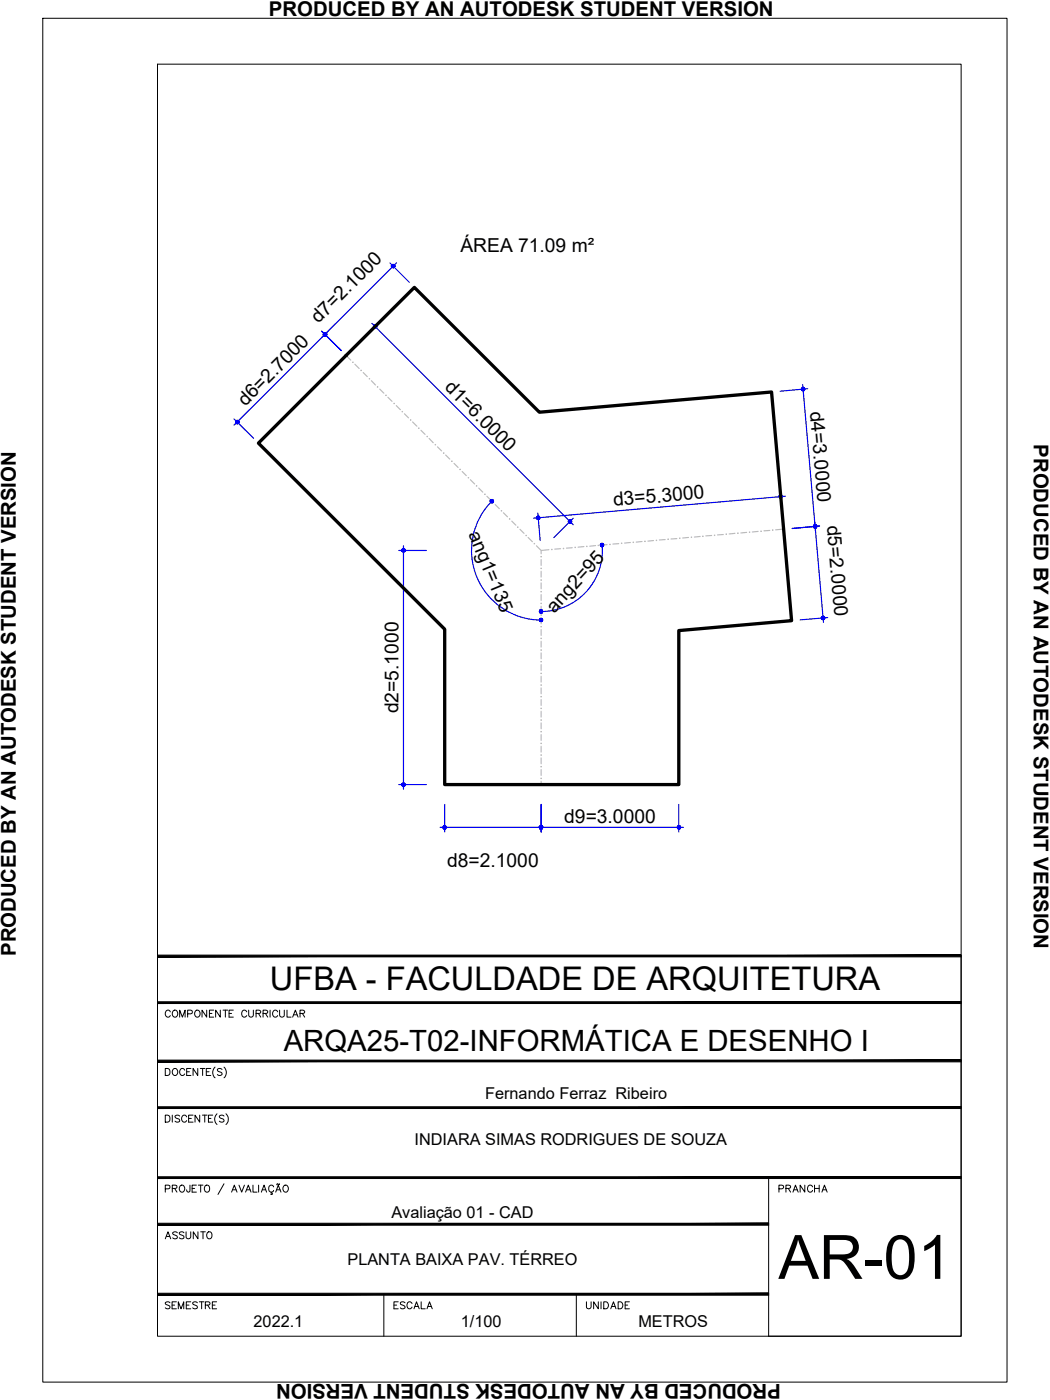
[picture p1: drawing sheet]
<svg xmlns="http://www.w3.org/2000/svg" width="229mm" height="305mm" viewBox="0 0 229 305" stroke-linecap="round" stroke-linejoin="round" font-family="sans-serif">
<!-- layer: ARQ_EIXO CINZA 04 -->
<g fill="none" stroke="#bababa" stroke-width=".25">
<path d="M75.4 77.4l1 1M77.3 79.3l.9 .9M79.1 81.1l.9 .9M80.9 82.9l.8 .9M82.7 84.7l.9 .9M84.5 86.5l.8 .9M86.3 88.3l.9 .9M88.1 90.1l.8 .9M89.8 91.9l1 .9M91.7 93.7l.8 .9M93.4 95.5l.9 .9M95.2 97.3l.9 .9"/>
<path d="M97 99.1l.9 .8M98.8 100.9l.9 .9M100.6 102.7l.9 .8M102.4 104.4l.9 1M104.2 106.3l.9 .8M106 108l.9 .9M107.8 109.9l.9 .8M109.6 111.6l.9 .9M111.4 113.5l.9 .8M113.2 115.2l.9 .9M115 117l.9 .9M116.8 118.8l1 1"/>
<path d="M119.5 119.7l-1.7 .1v.8M122 119.5h-1.2M124.6 119.3h-1.3M127.1 119l-1.2 .1M129.7 118.8l-1.3 .1M132.2 118.6l-1.3 .1M134.7 118.4h-1.3M137.2 118.1l-1.2 .1M139.8 117.9l-1.3 .1M142.3 117.7l-1.2 .1M144.8 117.5l-1.2 .1M147.4 117.3h-1.3"/>
<path d="M149.9 117l-1.3 .1M152.4 116.8l-1.2 .1M154.9 116.6l-1.2 .1M157.5 116.4l-1.3 .1M160 116.1l-1.3 .1M162.6 115.9l-1.3 .1M165.1 115.7l-1.3 .1M167.6 115.5l-1.3 .1M170.6 115.2l-1.7 .2M117.8 121.8v1.3M117.8 124.4v1.2M117.8 126.9v1.3"/>
<path d="M117.8 129.5v1.2M117.8 132v1.3M117.8 134.5v1.3M117.8 137.1v1.2M117.8 139.6v1.3M117.8 142.2v1.2M117.8 144.7v1.3M117.8 147.2v1.3M117.8 149.8v1.2M117.8 152.3v1.3M117.8 154.9v1.2M117.8 157.4v1.3"/>
<path d="M117.8 159.9v1.3M117.8 162.5v1.2M117.8 165v1.3M117.8 167.6v1.2M117.8 170.1v.7"/>
</g>
<g fill="#bababa" stroke="#bababa" stroke-width=".22">
<path d="M117.8 169.4l.1 .1z"/>
<path d="M117.8 166.9h.1z"/>
<path d="M117.8 164.3l.1 .1z"/>
<path d="M117.8 159.3h.1z"/>
<path d="M117.8 146.6h.1z"/>
<path d="M117.8 144l.1 .1z"/>
<path d="M117.8 141.5h.1z"/>
<path d="M117.8 138.9l.1 .1z"/>
<path d="M117.8 128.8h.1z"/>
<path d="M117.8 126.2l.1 .1z"/>
<path d="M117.8 123.7h.1z"/>
<path d="M117.8 121.2h.1z"/>
<path d="M120.1 119.6h.1z"/>
<path d="M135.3 118.3h.1z"/>
<path d="M140.4 117.8l.1 .1z"/>
<path d="M147.9 117.2h.2z"/>
<path d="M153 116.7l.1 .1z"/>
<path d="M155.5 116.5h.2z"/>
<path d="M158 116.3h.2z"/>
<path d="M163.1 115.9h.2z"/>
<path d="M116.2 118.4h.2z"/>
<path d="M109.1 111.2h.2z"/>
<path d="M107.3 109.4h.1z"/>
<path d="M105.5 107.6h.2z"/>
<path d="M103.7 105.7l.1 .1z"/>
<path d="M100.1 102.2h.1z"/>
<path d="M98.3 100.4h.2z"/>
<path d="M92.9 95h.2z"/>
<path d="M82.1 84.2h.2z"/>
<path d="M78.5 80.6h.2z"/>
<path d="M76.8 78.9h.1z"/>
<circle cx="117.8" cy="161.8" r=".07"/>
<circle cx="117.8" cy="156.7" r=".07"/>
<circle cx="117.8" cy="154.2" r=".07"/>
<circle cx="117.8" cy="151.7" r=".07"/>
<circle cx="117.8" cy="149.1" r=".07"/>
<circle cx="117.8" cy="136.4" r=".07"/>
<circle cx="117.8" cy="133.9" r=".07"/>
<circle cx="117.8" cy="131.3" r=".07"/>
<circle cx="122.7" cy="119.4" r=".07"/>
<circle cx="125.2" cy="119.2" r=".07"/>
<circle cx="127.8" cy="118.9" r=".07"/>
<circle cx="130.3" cy="118.7" r=".07"/>
<circle cx="132.8" cy="118.5" r=".07"/>
<circle cx="137.9" cy="118.1" r=".07"/>
<circle cx="142.9" cy="117.6" r=".07"/>
<circle cx="145.5" cy="117.4" r=".07"/>
<circle cx="150.5" cy="117" r=".07"/>
<circle cx="160.7" cy="116.1" r=".07"/>
<circle cx="165.7" cy="115.6" r=".07"/>
<circle cx="168.2" cy="115.4" r=".07"/>
<circle cx="114.6" cy="116.6" r=".07"/>
<circle cx="112.7" cy="114.8" r=".07"/>
<circle cx="111" cy="113" r=".07"/>
<circle cx="102" cy="104" r=".07"/>
<circle cx="96.6" cy="98.6" r=".07"/>
<circle cx="94.8" cy="96.8" r=".07"/>
<circle cx="91.2" cy="93.2" r=".07"/>
<circle cx="89.4" cy="91.4" r=".07"/>
<circle cx="87.6" cy="89.6" r=".07"/>
<circle cx="85.8" cy="87.8" r=".07"/>
<circle cx="84" cy="86.1" r=".07"/>
<circle cx="80.4" cy="82.5" r=".07"/>
</g>
<!-- layer: COTA AZUL -->
<g fill="none" stroke="#00f" stroke-width=".25">
<path d="M84.9 57.2l4.2 4.3M86.3 57.2l-35.4 35.4M70 72.1l4.3 4.2M81 70.4l43.8 43.9M82.4 70.4l-4.3 4.2M50.9 91.2l4.3 4.2M174.8 83.7l2.7 31.9M175.9 84.6l-6.1 .6M86.8 119.8h6M87.8 118.8v53M107.1 109.1a15.2 15.2 0 0 0-3.3 16.5 15.2 15.2 0 0 0 14 9.4M117.1 111.7l.5 6"/>
<path d="M124.8 112.8l-4.2 4.3M131.1 118.7a13.3 13.3 0 0 1-13.3 14.4M169.9 107.1l.5 6M171 108l-54.8 4.8M177.4 113.6l1.9 21.9M178.4 114.5l-5.9 .6M180.2 134.5l-6 .5M86.8 170.8h6M96.8 175.1v6M117.8 175.1v6M147.8 175.1v6M95.8 180.1h53"/>
</g>
<!-- layer: 0 -->
<g fill="#00f" stroke="#00f" stroke-width=".22">
<path d="M81.4 70.8l-.1 .2 .4 .1zM81.3 71l.4 .1-.4 .1zM81.3 71.2l.1 .2 .3-.3z"/>
<path d="M81.4 71.4l.2 .1 .1-.4zM81.7 71.1v.4h-.1zM81.7 71.1v.4l.2-.1z"/>
<path d="M81.7 71.1l.2 .3 .1-.2zM81.7 71.1l.3-.1v.2zM81.9 70.8l-.2 .3 .3-.1z"/>
<path d="M81.7 70.7v.4l.2-.3zM81.6 70.7h.1v.4zM81.4 70.8l.3 .3-.1-.4z"/>
<path d="M124.1 113.5l.3 .3 .1-.2zM124.1 113.5h.4v.1zM124.1 113.5h.4l-.1-.2z"/>
<path d="M124.2 113.2l-.1 .3 .3-.2zM124 113.2h.2l-.1 .3zM123.8 113.3l.3 .2-.1-.3z"/>
<path d="M123.8 113.3l-.1 .2h.4zM123.7 113.5h.4l-.4 .1zM123.7 113.6l.1 .2 .3-.3z"/>
<path d="M124.1 113.5l-.3 .3 .2 .1zM124.1 113.5l.1 .4h-.2zM124.1 113.5l.1 .4 .2-.1z"/>
<path d="M87.7 119.5l.1 .3v-.3zM87.5 119.6l.2-.1 .1 .3zM87.5 119.6v.2h.3z"/>
<path d="M87.5 119.8v.2l.3-.2zM87.5 120l.3-.2-.1 .3zM87.8 119.8l-.1 .3 .1 .1z"/>
<path d="M87.8 119.8v.4l.2-.1zM87.8 119.8l.4 .2-.2 .1zM87.8 119.8l.4 .2v-.2z"/>
<path d="M87.8 119.8h.4v-.2zM88 119.5l.2 .1-.4 .2zM87.8 119.5v.3l.2-.3z"/>
<path d="M87.8 170.8v.4h.2zM87.8 170.8l.4 .2-.2 .2zM87.8 170.8l.4 .2v-.2z"/>
<path d="M87.8 170.8h.4v-.2zM88 170.5l.2 .1-.4 .2zM87.8 170.4v.4l.2-.3z"/>
<path d="M87.7 170.5l.1 .3v-.4zM87.5 170.6l.2-.1 .1 .3zM87.5 170.6v.2h.3z"/>
<path d="M87.5 170.8v.2l.3-.2zM87.5 171l.3-.2-.1 .4zM87.8 170.8l-.1 .4h.1z"/>
<path d="M116.8 112.8l.1 .1 .3-.2zM116.9 112.9l.3-.2-.2 .4zM117.2 112.7l-.2 .4h.2z"/>
<path d="M117.2 112.7v.4l.2-.1zM117.2 112.7l.3 .2-.1 .1zM117.2 112.7l.3 .2 .1-.2z"/>
<path d="M117.2 112.7h.4l-.1-.2zM117.3 112.4l.2 .1-.3 .2zM117.1 112.4l.1 .3 .1-.3z"/>
<path d="M117 112.4l.2 .3-.1-.3zM116.8 112.6l.2-.2 .2 .3zM116.8 112.6v.2l.4-.1z"/>
<path d="M170 108.1h.3v-.2zM170.1 107.8l.2 .1-.3 .2zM169.9 107.7l.1 .4 .1-.3z"/>
<path d="M169.8 107.8l.2 .3-.1-.4zM169.8 107.8l.2 .3-.4-.1zM169.6 108v.1h.4z"/>
<path d="M169.6 108.1l.1 .2 .3-.2zM169.7 108.3l.3-.2-.2 .4zM170 108.1l-.2 .4h.2z"/>
<path d="M170 108.1v.4l.2-.1zM170 108.1l.3 .1-.1 .2zM170 108.1l.3 .1v-.1z"/>
<path d="M174.6 84.4l.2 .3v-.3zM174.6 84.4l.2 .3-.3-.1zM174.5 84.6v.2l.3-.1z"/>
<path d="M174.5 84.8v.1l.3-.2zM174.5 84.9l.3-.2-.1 .3zM174.8 84.7l-.1 .3 .2 .1z"/>
<path d="M174.8 84.7l.1 .4 .1-.1zM174.8 84.7l.4 .2-.2 .1zM174.8 84.7l.4 .2v-.2z"/>
<path d="M174.8 84.7h.4l-.1-.2zM175 84.4l.1 .1-.3 .2zM174.8 84.4v.3l.2-.3z"/>
<path d="M177.5 114.6v.4l.2-.1zM177.5 114.6l.3 .2-.1 .1zM177.5 114.6l.3 .2v-.2z"/>
<path d="M177.5 114.6h.3v-.2zM177.6 114.3l.2 .1-.3 .2zM177.4 114.3l.1 .3 .1-.3z"/>
<path d="M177.2 114.3l.3 .3-.1-.3zM177.2 114.3l.3 .3-.4-.1zM177.1 114.5v.1h.4z"/>
<path d="M177.1 114.6l.1 .2 .3-.2zM177.2 114.8l.3-.2-.2 .3zM177.5 114.6l-.2 .3 .2 .1z"/>
<path d="M177.2 114.3l.3 .3-.1-.3zM177.2 114.3l.3 .3-.4-.1zM177.1 114.5v.1h.4z"/>
<path d="M177.1 114.6l.1 .2 .3-.2zM177.2 114.8l.3-.2-.2 .3zM177.5 114.6l-.2 .3 .2 .1z"/>
<path d="M177.5 114.6v.4l.2-.1zM177.5 114.6l.3 .2-.1 .1zM177.5 114.6l.3 .2v-.2z"/>
<path d="M177.5 114.6h.3v-.2zM177.6 114.3l.2 .1-.3 .2zM177.4 114.3l.1 .3 .1-.3z"/>
<path d="M179.2 134.5v.4l.2-.1zM179.2 134.5l.3 .2-.1 .1zM179.2 134.5l.3 .2 .1-.2z"/>
<path d="M179.2 134.5h.4l-.1-.2zM179.4 134.2l.1 .1-.3 .2zM179.2 134.2v.3l.2-.3z"/>
<path d="M179 134.2l.2 .3v-.3zM179 134.2l.2 .3-.3-.1zM178.9 134.4l-.1 .2 .4-.1z"/>
<path d="M178.8 134.6l.1 .1 .3-.2zM178.9 134.7l.3-.2-.2 .4zM179.2 134.5l-.2 .4h.2z"/>
<path d="M70.8 72.4l-.1 .4 .3-.3zM70.7 72.4h.1l-.1 .4zM70.5 72.5l.2 .3v-.4z"/>
<path d="M70.5 72.5l-.1 .2 .3 .1zM70.4 72.7l.3 .1-.3 .1zM70.4 72.9l.1 .2 .2-.3z"/>
<path d="M70.7 72.8l-.2 .3 .2 .1zM70.7 72.8l.1 .4h-.1zM70.7 72.8l.1 .4 .2-.1z"/>
<path d="M70.7 72.8l.3 .3 .1-.2zM70.7 72.8l.4-.1v.2zM70.7 72.8l.4-.1-.1-.2z"/>
<path d="M51.6 91.9l-.2 .2 .2 .1zM51.6 91.9l.1 .3h-.1zM51.6 91.9l.1 .3 .2-.1z"/>
<path d="M51.6 91.9l.3 .2 .1-.1zM51.6 91.9l.4-.1v.2zM51.6 91.9l.4-.1-.1-.2z"/>
<path d="M51.7 91.5l-.1 .4 .3-.3zM51.6 91.5h.1l-.1 .4zM51.4 91.6l.2 .3v-.4z"/>
<path d="M51.4 91.6l-.1 .2 .3 .1zM51.3 91.8l.3 .1-.3 .1zM51.3 92l.1 .1 .2-.2z"/>
<path d="M70.7 72.8l-.2 .3 .2 .1zM70.7 72.8l.1 .4h-.1zM70.7 72.8l.1 .4 .2-.1z"/>
<path d="M70.7 72.8l.3 .3 .1-.2zM70.7 72.8l.4-.1v.2zM70.7 72.8l.4-.1-.1-.2z"/>
<path d="M70.8 72.4l-.1 .4 .3-.3zM70.7 72.4h.1l-.1 .4zM70.5 72.5l.2 .3v-.4z"/>
<path d="M70.5 72.5l-.1 .2 .3 .1zM70.4 72.7l.3 .1-.3 .1zM70.4 72.9l.1 .2 .2-.3z"/>
<path d="M85.7 57.6l-.1 .4 .3-.3zM85.5 57.6h.2l-.1 .4zM85.3 57.7l.3 .3-.1-.4z"/>
<path d="M85.3 57.7l-.1 .1 .4 .2zM85.2 57.8l.4 .2h-.4zM85.2 58l.1 .2 .3-.2z"/>
<path d="M85.3 58.2l.2 .1 .1-.3zM85.6 58l.1 .3h-.2zM85.6 58l.1 .3 .2-.1z"/>
<path d="M85.6 58l.3 .2 .1-.2zM85.6 58l.4-.2v.2zM85.9 57.7l-.3 .3 .4-.2z"/>
<path d="M117.8 180.1h.4l-.1-.1zM118 179.8l.1 .2-.3 .1zM117.8 179.7v.4l.2-.3z"/>
<path d="M117.6 179.8l.2 .3v-.4zM117.6 179.8l.2 .3-.3-.1zM117.5 180l-.1 .1h.4z"/>
<path d="M117.4 180.1l.1 .2 .3-.2zM117.5 180.3l.3-.2-.2 .4zM117.8 180.1l-.2 .4h.2z"/>
<path d="M117.8 180.1v.4h.2zM117.8 180.1l.3 .2-.1 .2zM117.8 180.1l.3 .2 .1-.2z"/>
<path d="M96.4 180.1l.1 .2 .3-.2zM96.5 180.3l.3-.2-.2 .4zM96.8 180.1l-.2 .4h.2z"/>
<path d="M96.8 180.1v.4h.2zM96.8 180.1l.3 .2-.1 .2zM96.8 180.1l.3 .2 .1-.2z"/>
<path d="M96.8 180.1h.4l-.1-.1zM97 179.8l.1 .2-.3 .1zM96.8 179.7v.4l.2-.3z"/>
<path d="M96.6 179.8l.2 .3v-.4zM96.6 179.8l.2 .3-.3-.1zM96.5 180l-.1 .1h.4z"/>
<path d="M147.8 180.1h.4l-.1-.1zM148 179.8l.1 .2-.3 .1zM147.8 179.7v.4l.2-.3z"/>
<path d="M147.6 179.8l.2 .3v-.4zM147.6 179.8l.2 .3-.3-.1zM147.5 180l-.1 .1h.4z"/>
<path d="M147.4 180.1l.1 .2 .3-.2zM147.5 180.3l.3-.2-.2 .4zM147.8 180.1l-.2 .4h.2z"/>
<path d="M147.8 180.1v.4h.2zM147.8 180.1l.3 .2-.1 .2zM147.8 180.1l.3 .2 .1-.2z"/>
<path d="M117.4 180.1l.1 .2 .3-.2zM117.5 180.3l.3-.2-.2 .4zM117.8 180.1l-.2 .4h.2z"/>
<path d="M117.8 180.1v.4h.2zM117.8 180.1l.3 .2-.1 .2zM117.8 180.1l.3 .2 .1-.2z"/>
<path d="M117.8 180.1h.4l-.1-.1zM118 179.8l.1 .2-.3 .1zM117.8 179.7v.4l.2-.3z"/>
<path d="M117.6 179.8l.2 .3v-.4zM117.6 179.8l.2 .3-.3-.1zM117.5 180l-.1 .1h.4z"/>
<path d="M107.2 108.8l-.1 .3 .3-.3zM107 108.8h.2l-.1 .3zM106.8 108.8l.3 .3-.1-.3z"/>
<path d="M106.8 108.8l-.1 .2 .4 .1zM106.7 109l.4 .1-.4 .1zM106.7 109.2l.1 .2 .3-.3z"/>
<path d="M107.1 109.1l-.3 .3 .2 .1zM107.1 109.1l.1 .4h-.2zM107.1 109.1l.1 .4 .2-.1z"/>
<path d="M107.1 109.1l.3 .3v-.2zM107.1 109.1l.3-.1v.2zM107.1 109.1l.3-.1v-.2z"/>
<path d="M117.8 135h.4l-.1-.2zM118 134.7l.1 .1-.3 .2zM117.8 134.6v.4l.2-.3z"/>
<path d="M117.6 134.7l.2 .3v-.4zM117.5 134.8l.1-.1 .2 .3zM117.5 134.8l-.1 .2h.4z"/>
<path d="M117.4 135l.1 .2 .3-.2zM117.5 135.2l.3-.2-.2 .3zM117.8 135l-.2 .3h.2z"/>
<path d="M117.8 135v.3h.2zM117.8 135l.3 .2-.1 .1zM117.8 135l.3 .2 .1-.2z"/>
<path d="M117.4 133.1l.1 .2 .3-.2zM117.5 133.3l.3-.2-.2 .4zM117.8 133.1l-.2 .4h.2z"/>
<path d="M117.8 133.1v.4h.2zM117.8 133.1l.3 .2-.1 .2zM117.8 133.1l.3 .2 .1-.2z"/>
<path d="M117.8 133.1h.4l-.1-.2zM118 132.8l.1 .1-.3 .2zM117.8 132.8v.3l.2-.3z"/>
<path d="M117.6 132.8l.2 .3v-.3zM117.6 132.8l.2 .3-.3-.2zM117.5 132.9l-.1 .2h.4z"/>
<path d="M130.9 118.4l.2 .3-.1-.4zM130.9 118.4l.2 .3-.4-.2zM130.7 118.5v.2h.4z"/>
<path d="M130.7 118.7l.1 .2 .3-.2zM130.8 118.9l.3-.2-.2 .3zM131.1 118.7l-.2 .3h.2z"/>
<path d="M131.1 118.7v.3h.2zM131.1 118.7l.3 .1-.1 .2zM131.1 118.7l.3 .1v-.2z"/>
<path d="M131.1 118.7l.3-.1v-.2zM131.2 118.3l.2 .1-.3 .3zM131 118.3l.1 .4 .1-.4z"/>
</g>
<path d="M75.4 77.4l14.8-14.8 27.2 27.1 50.6-4.4 4.3 49.8-24.5 2.2v33.5h-51v-33.8l-40.5-40.5z" fill="none" stroke="#000" stroke-width=".72"/>
<!-- layer: MRG_EXTERNA -->
<path d="M9.3 4h209.9v296.9h-209.9z" fill="none" stroke="#000" stroke-width=".22"/>
<!-- layer: MRG_INTERNA -->
<path d="M34.3 14h175v276.9h-175z" fill="none" stroke="#000" stroke-width=".22"/>
<!-- layer: SIMB_01 -->
<g fill="#000" stroke="#000" stroke-width=".22">
<path d="M34.3 218.1v.4l175-.4zM34.3 218.5l175-.4v.4z"/>
<path d="M34.3 207.9v.4l175-.4zM34.3 208.3l175-.4v.4z"/>
<path d="M34.3 230.8v.4l175-.4zM34.3 231.2l175-.4v.4z"/>
<path d="M34.3 256.2v.4l175-.4zM34.3 256.6l175-.4v.4z"/>
<path d="M34.3 241v.3l175-.3zM34.3 241.3l175-.3v.3z"/>
<path d="M34.3 266.3v.4l133-.4zM34.3 266.7l133-.4v.4z"/>
<path d="M34.3 282h133v-.4zM34.3 281.6h133l-133 .4z"/>
</g>
<g fill="none" stroke="#000" stroke-width=".22">
<path d="M45 219.9v1.5l-1-1.5v1.5M46.5 219.9h-.9v1.5h.9M48 219.9v1.5l-1.1-1.5v1.5M48.6 219.9h1M49.1 219.9v1.5M50.8 219.9h-.9v1.5h.9M54.1 219.9v1.1l.5 .4h.3l.3-.4v-1.1M58.8 219.9v1.5M60.9 219.9v1.1l.4 .4 .5-.2 .1-1.3M62.5 219.9v1.5h.9M209.3 208.1v82.8h-42v-34.5M36 232.6h.5a.82 .82 0 0 1 .5 .8 .82 .82 0 0 1-.5 .7h-.5z"/>
<path d="M37.1 220.3a.56 .56 0 0 0-.7-.4 .56 .56 0 0 0-.4 .6 .63 .63 0 0 0 .2 .8 .63 .63 0 0 0 .9-.2M37.7 220.1a.72 .72 0 0 1 1 .2 .72 .72 0 0 1-.3 1.1 .72 .72 0 0 1-.9-.4 .72 .72 0 0 1 .2-.9zM37.7 232.8a.72 .72 0 0 1 1 .2 .72 .72 0 0 1-.3 1.1 .72 .72 0 0 1-.9-.4 .72 .72 0 0 1 .2-.9zM39.1 221.4v-1.5l.6 1.5 .6-1.5v1.5M40.2 233a.56 .56 0 0 0-.6-.4 .56 .56 0 0 0-.5 .6 .63 .63 0 0 0 .3 .8 .63 .63 0 0 0 .8-.2M40.6 233.3h.6M40.9 220.7l.9-.1v-.5l-.3-.2h-.6v1.5M41.6 232.6h-1v1.5h1M42.7 220a.71 .71 0 0 1 .9 .7 .71 .71 0 0 1-.9 .7l-.3-.5v-.4zM43.1 232.6v1.5l-1.1-1.5v1.5M43.6 232.6h1M44.1 232.6v1.5"/>
<path d="M44.9 233.3h.6M45.6 220.6h.5M45.9 232.6h-1v1.5h1M46.8 232.3a1.57 1.57 0 0 0 0 2.4M48.3 232.8l-.3-.2-.7 .2 .2 .4 .5 .2 .3 .3v.2l-.3 .2-.7-.2M48.8 232.3a1.57 1.57 0 0 1 0 2.4M49.9 220.6h.5M53.7 220.3a.56 .56 0 0 0-.6-.4 .56 .56 0 0 0-.5 .6 .63 .63 0 0 0 .3 .8 .63 .63 0 0 0 .8-.2M55.8 220.6h.8l.2-.4-.4-.3h-.6v1.5M56.3 220.6l.5 .8M57.3 220.6h.8l.2-.4-.4-.3h-.6v1.5M57.8 220.6l.5 .8"/>
<path d="M60.5 220.3a.56 .56 0 0 0-.7-.4 .56 .56 0 0 0-.4 .6 .63 .63 0 0 0 .2 .8 .63 .63 0 0 0 .9-.2M63.7 221.4l.6-1.5 .6 1.5M63.9 220.9h.7M65.3 220.6h.9l.1-.4-.3-.3h-.7v1.5M65.8 220.6l.5 .8M36 242.8h.5a.82 .82 0 0 1 .5 .7 .82 .82 0 0 1-.5 .8h-.5zM36 258.8l.9-.1 .1-.6-1-.1v1.5M37.5 258.7l1-.1v-.5l-1-.1v1.5M37.5 242.8v1.5M38 258.7l.5 .8M39.1 243l-.3-.2-.7 .2 .2 .4 .7 .3 .1 .2v.2l-.3 .2-.7-.2M39.2 258.2a.72 .72 0 0 1 1 .2 .72 .72 0 0 1-.3 1.1 .72 .72 0 0 1-.9-.4 .72 .72 0 0 1 .2-.9z"/>
<path d="M40.6 243.2a.56 .56 0 0 0-.6-.4 .56 .56 0 0 0-.5 .6 .63 .63 0 0 0 .3 .8 .63 .63 0 0 0 .8-.2M41.1 243.5h.6M41.4 258l-.1 1.4-.4 .1-.2-.1-.1-.4M41.8 258.7h.6M42 242.8h-.9v1.5h.9M42.8 258h-1v1.5h1M43.2 258h1M43.5 242.8v1.5l-1-1.5v1.5M43.7 258v1.5M44.1 242.8h1M44.6 242.8v1.5M44.6 258.2a.63 .63 0 0 1 .8-.1 .63 .63 0 0 1 .2 .9 .57 .57 0 0 1-.5 .6 .57 .57 0 0 1-.6-.6z"/>
<path d="M45.4 243.5h.5M46.3 242.8h-.9v1.5h.9M47.2 242.5a1.57 1.57 0 0 0 0 2.3M48.8 243l-.4-.2-.6 .2 .1 .4 .7 .3 .2 .2v.2l-.4 .2-.6-.2M48.8 257.7l-1.3 2.4M49.2 242.5a1.57 1.57 0 0 1 0 2.3M50.4 259.5l.6-1.5 .6 1.5M50.7 259h.7M52 258l.6 1.5 .6-1.5M53.5 259.5l.6-1.5 .6 1.5M53.7 259h.7M55.1 258v1.5h.9"/>
<path d="M56.3 258v1.5M56.9 259.5l.6-1.5 .5 1.5M57.1 259h.7M59.1 259.5v.3l.2 .2h-.4M59.6 258.4a.6 .6 0 0 0-.9-.3 .6 .6 0 0 0-.2 .9 .54 .54 0 0 0 .4 .5 .54 .54 0 0 0 .7-.3M60 259.5l.6-1.5 .6 1.5M60.2 259h.8M60.3 257.8l-.1 .1M60.3 257.8h.2M60.5 257.8l.1 .1M60.6 257.9h.2M60.9 257.7l-.1 .2"/>
<path d="M61.8 258.2a.72 .72 0 0 1 1 .2 .72 .72 0 0 1-.3 1.1 .72 .72 0 0 1-.9-.4 .72 .72 0 0 1 .2-.9zM83.6 281.8v9.1M125.5 281.8v9.1"/>
</g>
<text font-size="13.3" x="169.5" y="278.4">AR-01</text>
<text font-size="7.1" x="58.8" y="215.6">UFBA - FACULDADE DE ARQUITETURA</text>
<text font-size="6.4" x="61.8" y="228.9">ARQA25-T02-INFORMÁTICA E DESENHO I</text>
<g font-size="4.4">
<text x="58.5" y="3.6">PRODUCED BY AN AUTODESK STUDENT VERSION</text>
<text x="225.1" y="96.7" transform="rotate(90 225.1 96.7)">PRODUCED BY AN AUTODESK STUDENT VERSION</text>
<text x="3.5" y="208.2" transform="rotate(-90 3.5 208.2)">PRODUCED BY AN AUTODESK STUDENT VERSION</text>
<text x="168.3" y="260.7">PRANCHA</text>
<text x="34.9" y="270.9">ASSUNTO</text>
<text x="34.9" y="286.1">SEMESTRE</text>
<text x="84.7" y="286.1">ESCALA</text>
<text x="126.3" y="286.1">UNIDADE</text>
<text x="170" y="301.3" transform="rotate(-180 170 301.3)">PRODUCED BY AN AUTODESK STUDENT VERSION</text>
</g>
<g font-size="4.2">
<text x="100.2" y="54.8">ÁREA 71.09 m²</text>
<text x="69.3" y="70.6" transform="rotate(-45 69.3 70.6)">d7=2.1000</text>
<text x="53.4" y="88.6" transform="rotate(-45 53.4 88.6)">d6=2.7000</text>
<text x="96.6" y="84.5" transform="rotate(45 96.6 84.5)">d1=6.0000</text>
<text x="176.3" y="89.7" transform="rotate(85 176.3 89.7)">d4=3.0000</text>
<text x="133.6" y="110.2" transform="rotate(-5 133.6 110.2)">d3=5.3000</text>
<text x="101.9" y="116.2" transform="rotate(67 101.9 116.2)">ang1=135</text>
<text x="180" y="114.5" transform="rotate(85 180 114.5)">d5=2.0000</text>
<text x="120.7" y="133.6" transform="rotate(-48 120.7 133.6)">ang2=95</text>
<text x="86.8" y="155.3" transform="rotate(-90 86.8 155.3)">d2=5.1000</text>
<text x="122.9" y="179.1">d9=3.0000</text>
<text x="97.4" y="188.7">d8=2.1000</text>
</g>
<g font-size="3.5">
<text x="105.6" y="239.3">Fernando Ferraz Ribeiro</text>
<text x="90.3" y="249.3">INDIARA SIMAS RODRIGUES DE SOUZA</text>
<text x="85.2" y="265.2">Avaliação 01 - CAD</text>
<text x="75.6" y="275.4">PLANTA BAIXA PAV. TÉRREO</text>
<text x="55.2" y="289">2022.1</text>
<text x="100.3" y="289">1/100</text>
<text x="139" y="289">METROS</text>
</g>
</svg>
